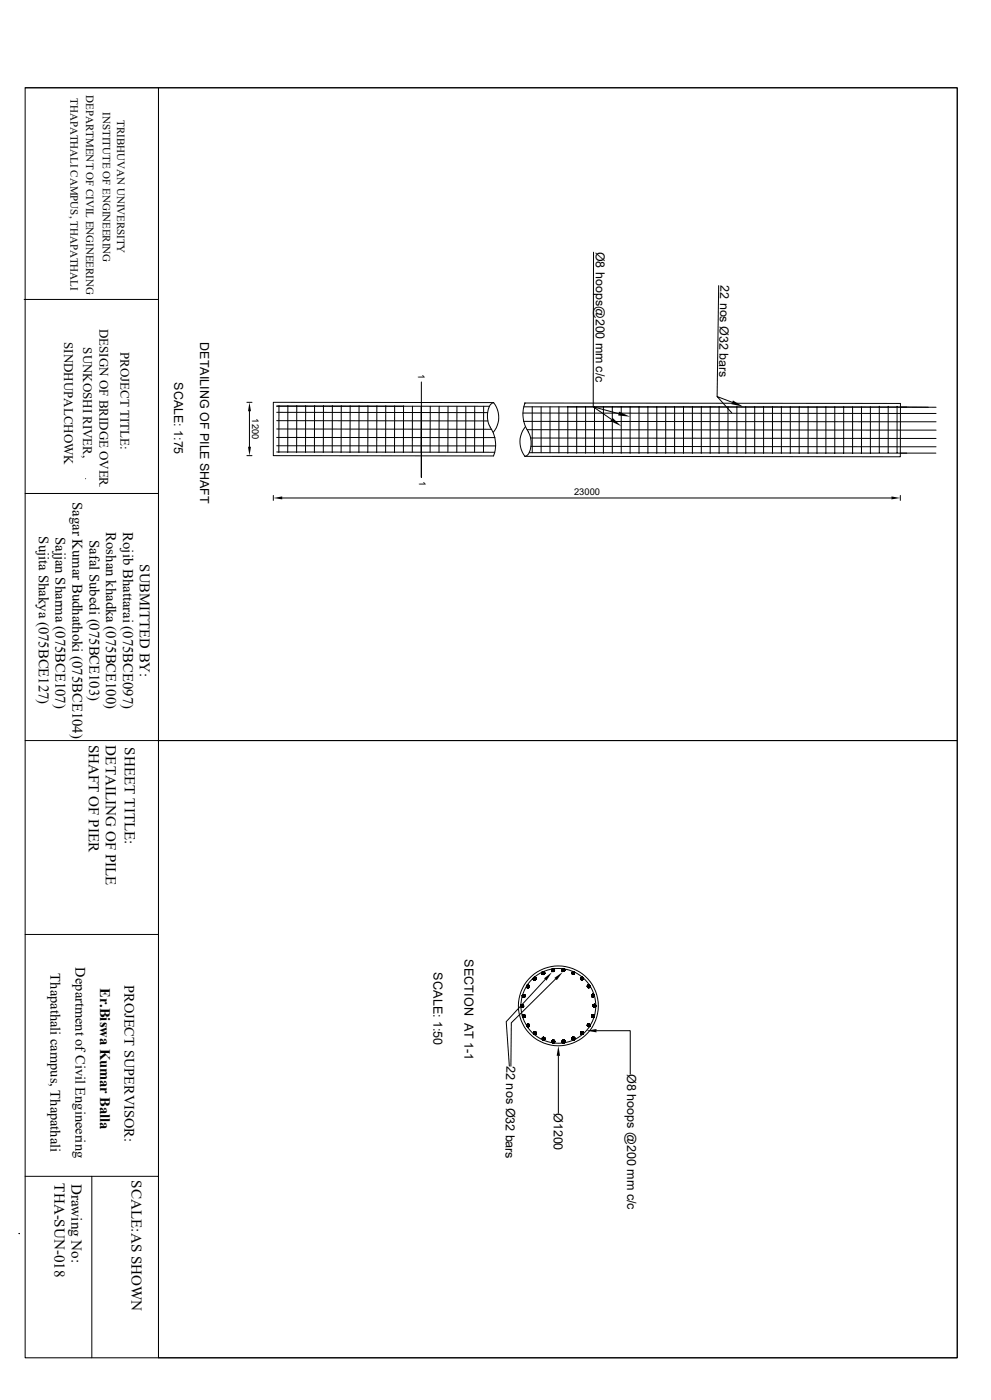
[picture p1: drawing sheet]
<svg xmlns="http://www.w3.org/2000/svg" width="297mm" height="420mm" viewBox="0 0 297 420" stroke-linecap="round" stroke-linejoin="round" font-family="sans-serif">
<g fill="none" stroke="#000" stroke-width=".3">
<path d="M7.5 26.3h279.4v381h-279.4zM7.5 26.3h40v381M47.5 26.3h239.4v195.9h-239.4zM177.9 75.6l-.1 46.4 5.5 3.8M7.2 89.8h40.3M215.4 85.7l-.5 33.3M126.3 114.6v28.6v-21.3l-.1 13.8M74 120.7h1.5M74 136.7h1.5M74.8 123.4v10.6M82.9 135.6l65.4 .1M82.9 133.7l65.7 .1"/>
<path d="M82.9 121.8l63.8 .1M82.9 131.2l65.4 .1M82.9 126.2l63.3 .1M82.9 123.7l63.2 .1M82.9 128.7l64.5 .1M83.6 121.7v14M86.3 121.7l-.1 14M88.9 121.7v14M91.6 121.7v14M94.3 121.7l-.1 14M96.9 121.7v14M99.6 121.7v14"/>
<path d="M102.3 121.8l-.1 13.9M104.9 121.9v13.8M104.9 121.8h.1M107.6 121.8v13.9M110.3 121.8l-.1 14M112.9 121.8v14M115.6 121.8v14M118.3 121.9l-.1 13.9M118.3 121.8h.1M120.9 121.8v14M123.6 121.9v13.8M128.9 121.9v13.8"/>
<path d="M131.6 121.9v13.8M134.3 121.9l-.1 13.8M136.9 121.9v13.8M139.6 121.9v13.8M142.3 121.9l-.1 13.8M144.9 121.9v13.8M146.9 128.1a9.4 9.4 0 0 1 1 8.7M148 120.8a7 7 0 0 1-.2 8.9M148 120.8l-66.1-.1v16l66.1 .1M148 120.8a3.2 3.2 0 0 0-1.9 3.4 6.3 6.3 0 0 0 .9 4M156.7 123.9l123.8 .1M156.9 126.4l123.6 .1"/>
<path d="M157 122l114.8 .1M157.3 120.9a9.5 9.5 0 0 0 1.1 8.6M157.3 120.9l112.6 .1-.1 16-112.5-.1M157.3 120.9h.1M157.5 128a7 7 0 0 0-.1 8.9M157.9 128.9l122.6 .1M158.3 129.5a6.2 6.2 0 0 1-.5 7.2l-.5 .2M158.6 135.8l113.1 .1M159 131.4l121.5 .1M159.1 133.9l121.4 .1M159.5 122v13.8M162.2 122v13.8"/>
<path d="M164.8 122v13.8M167.5 122v13.8M170.2 121.9v14M170.2 122l108 .2M172.8 121.9v14M175.5 121.9v14M177.8 122l7.6 2.1M178.2 122v13.9M180.8 122v13.9M183.5 122v13.9M186.2 122v14M188.8 122v14"/>
<path d="M191.5 122v14M194.2 122v14M196.8 122l.1 14M199.5 122v14M202.2 122v14M204.9 122v14M207.5 122v14M210.2 122v14M212.9 122v14M215.5 122v14M218.2 122v14M219.5 120.7l-4.6-1.7 4.4 4.8"/>
<path d="M220.9 122v14M223.5 122v14M226.2 122v14M228.9 122v14M231.5 122v14M234.2 122v14M236.9 122v14M239.5 122v14M242.2 122v14M244.9 122v14M247.5 122v14M250.2 122v14"/>
<path d="M252.9 122v14M255.5 122v14M258.2 122v14M260.9 122v14M263.5 121.9v14M266.2 121.9v14M268.9 121.9v14M269.8 135.9h10.7M269.9 122.1l10.6 .1M7.5 148h40M25.7 143.6h.1M29.9 145.8h.1"/>
<path d="M81.9 148.6v1.5M84.6 149.4h182.6M269.8 148.6v1.5M7.5 222.2h40M47.5 222.2h239.4v185.1h-239.4zM7.5 280.3h40M156.5 298.7l.3 .4M156.5 298.7l.3 .4zM156.5 298.9l.1 .1zM156.5 298.8l.1 .2M156.5 298.6l.4 .6zM156.5 298.6l.3 .5z"/>
<path d="M156.6 298.9v.1M156.6 298.6l.4 .6M156.6 298.5l.4 .7M156.6 298.4l.5 .8zM156.7 298.4l.4 .7zM156.8 298.3l.4 .8zM156.8 298.4l.4 .7zM156.8 298.3l.5 .7M156.8 298.3l.4 .7zM157.1 298.3l.2 .6-.3-.6 .3 .6-.2-.6 .3 .5M157.1 298.4l.3 .3-.2-.3M157.2 298.4l.2 .3z"/>
<path d="M157.3 298.4l.1 .3M157.3 298.5l.1 .1M157.4 298.6h.1M157.8 295.9l.1 .2zM157.8 295.9l.1 .3zM157.8 296h.1M157.8 295.9l.1 .3M157.8 295.8l.1 .4M157.9 295.7l.1 .6zM157.9 295.8v.4M157.9 295.7v.5M157.9 295.7l.2 .6"/>
<path d="M157.9 295.6l.2 .7M158 295.6l.2 .8zM158 295.6l.2 .7zM158 296.3l-.1-.6 .2 .6M158.1 295.6l.1 .8M158.1 296.3l-.1-.7 .2 .8M158.1 295.5l.2 .8zM158.2 295.5l.2 .8M158.2 295.5l.2 .8zM158.2 296.4l-.1-.9 .2 .9M158.3 295.5l.2 .8zM158.4 295.6l.1 .6z"/>
<path d="M158.5 295.6l.1 .6zM158.5 295.7l.1 .4M158.5 295.7l.1 .3zM158.6 296.2l-.2-.7 .1 .7M158.6 296v-.3l.1 .3M158.6 295.7l.1 .3M158.6 295.9l.1 .1M159.8 293.6h.1M159.8 293.7l.1-.2-.1 .2M159.9 293.5l-.1 .2M159.9 293.4v.4M159.9 293.8v-.4v.4"/>
<path d="M159.9 293.9l.1-.7-.1 .7M159.9 293.3v.6zM160 293.2l-.1 .7zM160 293.2v.8zM160.1 293.2l-.1 .8M160.1 294l.1-.8v.8l.1-.8-.1 .8M160.1 293.2l-.1 .8zM160.1 293.2v.8zM160.2 293.2l-.1 .8zM160.3 293.2l-.1 .8zM160.3 293.2v.8M160.4 294l.1-.8-.1 .8"/>
<path d="M160.4 293.2v.8M160.5 293.2l-.1 .8zM160.5 293.3v.7zM160.5 293.3v.6l.1-.6M160.6 293.4l-.1 .5zM160.6 293.8v-.4v.4M160.6 293.4l-.1 .5M160.6 293.4v.5zM160.6 293.5v.3M160.7 293.5l-.1 .3zM160.7 293.6v.1M162.4 291.7v.1"/>
<path d="M162.5 292.1l.2-.6-.2 .7M162.5 291.7l-.1 .2zM162.5 292.2l.3-.7-.3 .8M162.6 291.5l-.2 .6 .2-.6-.2 .6 .2-.6-.2 .6 .2-.6-.2 .6 .2-.6-.2 .6 .2-.6-.2 .6 .2-.6-.2 .6 .2-.6-.2 .6 .2-.6-.2 .6 .1-.4M162.7 291.5l-.3 .6zM162.7 292.3l.3-.8-.3 .9M162.7 291.5l-.2 .7zM162.8 291.5l-.2 .8zM162.9 291.5l-.3 .8zM163 291.6l-.3 .8M163.1 291.6l-.3 .8zM163.1 291.6l-.2 .8z"/>
<path d="M163.2 292.2v-.4l-.1 .5M163.2 291.7l-.3 .7zM163.2 291.8l-.2 .5 .2-.5M163.2 291.7l-.3 .6zM163.2 291.7l-.2 .6zM163.2 292v.1M163.2 292.1h.1M163.4 293.8l-11.7 12.7 1 13.3M165.4 290.8h.1M165.5 290.7l-.1 .3zM165.6 290.7l-.2 .3M165.6 290.7l-.2 .3 .1-.2"/>
<path d="M165.7 290.7l-.3 .4M165.8 290.7l-.4 .5zM165.8 290.7l-.4 .6M165.9 290.7l-.5 .6zM165.9 290.7l-.4 .6M165.9 290.7l-.4 .7M166 291.4l.2-.1zM166.1 290.8l-.4 .7zM166.1 290.8l-.5 .6M166.1 290.8l-.5 .7zM166.1 290.9l-.4 .6M166.1 291.3h.1"/>
<path d="M166.2 291l-.4 .5zM166.2 290.9l-.5 .6zM166.2 291.1l-.3 .3zM166.2 291.2l-.2 .2M166.2 290.9l-.4 .6zM166.2 291.2l-.3 .2zM166.2 291.1l-.3 .4zM166.2 291l-.3 .5M166.5 293.7l-13.3 13.1-.1 13.1M168.4 291l.5-.3zM168.4 291.1l.6-.4zM168.4 290.9l.4-.3z"/>
<path d="M168.4 291.2l.7-.5zM168.4 290.9l.5-.3-.5 .4 .6-.3-.6 .3M168.5 291.3l.7-.5zM168.5 290.8l.2-.1-.2 .2M168.6 291.4l.6-.4-.5 .4M168.7 290.7h-.1M168.9 291.5l.3-.3zM169 290.7l-.5 .6 .6-.6-.7 .6M169 291.4l.2-.1-.2 .2M169.1 291.3h.1M169.1 291.4h.1M169.2 290.7l-.7 .6 .7-.4"/>
<path d="M169.2 290.9l-.6 .5M169.2 291.2l-.3 .3M169.2 291l-.5 .5 .5-.3M171.4 291.9l.7-.2zM171.4 291.9l.7-.3zM171.4 291.8l.7-.2zM171.4 291.8l.6-.3zM171.4 292l.8-.2-.8 .3M171.4 292.1l.8-.3zM171.4 292.1l.8-.2zM171.4 291.7l.5-.2zM171.4 292.2l.8-.3-.7 .3"/>
<path d="M171.5 292.2l.7-.2-.6 .3M171.5 291.5h.2zM171.6 291.5h.1zM171.6 291.5h.1M171.6 292.3l.6-.2zM171.7 292.3l.5-.2-.5 .2M171.7 291.5l-.2 .1M171.7 292.3l.4-.1zM171.8 292.3l.2-.1zM171.8 291.5l-.3 .2 .4-.2M172 292.3h.1M172 291.5l-.6 .2"/>
<path d="M172 291.5l-.6 .3M172.2 291.7l-.8 .3M172.2 292l-.7 .2M173.9 293.5h.9zM173.9 293.6l.9-.1zM174 293.5l.8-.1zM174 293.7l.8-.1zM174 293.4l.8-.1-.8 .1M174 293.6l.8-.1zM174 293.8l.8-.1zM174.1 293.2l.6 .1-.7 .1M174.1 293.3l.6-.1z"/>
<path d="M174.1 293.2h.5zM174.1 293.9l.6-.1zM174.2 293.9h.4zM174.2 293.2h.4h-.4M174.2 293.9h.4M174.2 293.2h.3zM174.2 294h.4M174.3 294h.2zM174.3 293.2h.1M174.5 294h-.1M174.7 293.8l-.6 .1M174.8 293.4l-.8 .1"/>
<path d="M174.8 293.7l-.8 .1M174.8 293.5h-.9M176 295.8l.8 .2zM176 295.9l.8 .2zM176 296l.8 .1zM176 295.9l.8 .2-.8-.1M176 296l.7 .2M176 295.7l.8 .1zM176 295.7l.8 .2zM176 295.8l.8 .1M176 296l.7 .2-.7-.2M176.1 296.1l.6 .1"/>
<path d="M176.1 296.2h.5zM176.1 296.1l.5 .1zM176.1 295.6l.7 .1M176.1 295.6l.7 .2-.7-.1M176.1 296.2l.4 .1M176.1 296.2l.4 .1zM176.1 296.2l.3 .1M176.1 295.5l.7 .2-.7-.1M176.2 296.2l.2 .1zM176.2 295.5l.6 .2zM176.2 295.5l.5 .1zM176.2 295.5l.5 .1"/>
<path d="M176.3 296.3h.1M176.3 295.5l.4 .1zM176.4 295.4l.2 .1zM176.4 295.4l.2 .1M176.5 295.5h.1M176.6 295.5h-.3h.4M177.3 298.7l.6 .3zM177.3 298.5l.7 .5M177.3 298.6l.7 .4M177.3 298.7l.6 .3M177.3 298.9l.5 .2M177.3 298.7l.5 .4z"/>
<path d="M177.3 298.5l.8 .4zM177.3 298.9l.5 .2zM177.3 298.9l.4 .2M177.4 298.4l.7 .3zM177.4 298.4l.7 .4zM177.4 298.9l.3 .2zM177.4 298.4l.7 .4-.8-.4M177.4 299h.1M177.5 298.3l.6 .4M177.5 298.3l.6 .4zM177.5 298.3l.6 .3-.5-.3M177.8 298.2l.3 .3"/>
<path d="M177.8 298.3l.2 .1M177.8 299l-.5-.3 .6 .3M177.9 298.3l.1 .1M178.1 298.8l-.8-.4 .8 .5M156.1 301.8l.4 .4M156.1 302l.3 .2M156.1 301.9l.4 .3M156.2 301.6l.5 .6zM156.2 302l.1 .2zM156.2 301.6l.5 .5zM156.2 302l.1 .1M156.2 301.6l.4 .6"/>
<path d="M156.3 301.5l.5 .6-.6-.6M156.3 302.1h.1M156.3 301.5l.6 .5zM156.3 301.4l.6 .6zM156.4 301.4l.5 .6M156.4 301.4l.5 .5M156.5 301.4l.4 .4zM156.5 304.9l.6 .3zM156.5 304.9l.7 .3zM156.5 304.8l.7 .3zM156.5 304.8l.7 .4zM156.5 304.7l.8 .4"/>
<path d="M156.6 305l.5 .2zM156.6 304.7l.7 .4zM156.6 304.6l.8 .5zM156.6 304.9l.5 .3M156.6 305l.4 .3zM156.6 301.4l.3 .4zM156.6 304.5l.8 .5M156.6 301.4l.3 .4-.4-.4 .4 .5M156.6 305.1l.3 .2zM156.6 305.1l.5 .1M156.7 304.5l.7 .5zM156.7 301.4l.2 .3z"/>
<path d="M156.7 304.5l.7 .4-.7-.4M156.7 305.2h.1M156.8 304.4l.6 .3M156.8 304.5l.6 .3zM156.8 301.5l.1 .1M156.8 302l-.5-.5 .5 .6M156.8 305.2l-.1-.1 .2 .1M156.8 304.4l.6 .4zM156.9 304.4l.5 .3-.5-.3 .5 .3-.5-.3 .5 .3-.5-.3 .5 .3-.5-.3 .5 .3-.5-.3 .4 .1M156.9 304.4l.5 .3zM157 304.4l.3 .2zM157.1 304.4l.2 .1z"/>
<path d="M157.1 304.4h.1M157.1 304.5h.1M157.4 304.8l-.7-.3 .7 .3M157.9 307.7l.7 .2zM157.9 307.8l.7 .1zM157.9 307.6l.8 .2zM157.9 307.5l.8 .2M157.9 307.4l.8 .3-.8-.2 .8 .2-.8-.3 .7 .1M157.9 307.6l.8 .2M157.9 307.8l.6 .1zM157.9 307.9l.6 .1-.6-.1 .6 .1-.6-.1 .6 .1-.6-.1 .6 .1-.6-.1 .6 .1-.6-.1 .4 .2M157.9 307.8l.6 .2z"/>
<path d="M157.9 307.3l.8 .2zM158 307.9l.4 .1zM158 307.3l.6 .1M158.1 307.3l.5 .1zM158.1 308l.1 .1M158.1 307.2l.5 .1zM158.1 307.2l.4 .1M158.2 307.2l.3 .1zM158.2 308h.1M158.2 307.2l.3 .1M158.3 307.2l.1 .1M158.5 308l-.6-.2 .6 .2"/>
<path d="M158.6 307.8l-.7-.2 .7 .2M159.9 310h.8zM159.9 310l.8-.1zM159.9 309.9h.8zM159.9 309.9l.8-.1zM159.9 310.2h.8M160 309.6h.5zM160 310.3h.5M160 310.3h.6zM160.1 310.3h.4zM160.3 309.5h.1M160.2 310.3h.2"/>
<path d="M160.2 309.5h.1M160.3 310.3h.1M160.4 309.5l-.3 .1M160.4 310.3h-.3h.3M160.6 310.2l-.6 .1 .6-.1M160.6 309.6l-.7 .1h.7M160.6 309.7l-.7 .1M160.6 310.2l-.6 .1M160.7 310.1h-.8M160.7 309.7l-.8 .1h.8M160.7 310l-.8 .1h.8M160.7 310h-.8"/>
<path d="M160.7 309.9l-.8 .1M160.7 309.8h-.8M162.5 311.4l.6-.2zM162.5 311.7l.8-.2zM162.5 311.7l.8-.3zM162.5 311.5l.7-.2zM162.5 311.8l.8-.3zM162.5 311.4l.5-.2-.5 .2M162.6 311.9l.7-.3zM162.6 311.3l.3-.1zM162.6 312l.7-.3zM162.7 312l.6-.3-.6 .3"/>
<path d="M162.8 311.2h.1M162.7 312l.5-.2zM162.8 312l.4-.2zM162.8 311.2l-.2 .1M162.9 312l.3-.1zM162.9 312h.2zM162.9 311.2l-.3 .2M162.9 312h.1M163.1 311.3l-.6 .3 .7-.3M163.2 311.4l-.7 .3M163.2 311.9l-.4 .1 .3-.1M163.3 311.7l-.7 .2"/>
<path d="M163.3 311.6l-.7 .3M165.4 312.4l.5-.4zM165.4 312.4l.6-.4-.6 .5M165.4 312.5l.6-.4zM165.4 312.6l.7-.5zM165.4 312.6l.7-.4zM165.4 312.3l.4-.3zM165.5 312.7l.7-.5zM165.5 312.2l.2-.2zM165.5 312.2l.2-.1zM165.5 312.8l.7-.5-.6 .5M165.6 312.8l.6-.5z"/>
<path d="M165.7 312.8l.5-.4zM165.7 312.1h-.1M165.7 312.8l.5-.3zM165.7 312l-.3 .3M165.8 312.9l.4-.3zM166 312.8h.1M166.1 312.1l-.7 .4M166.1 312.2l-.7 .5M166.1 312.8h-.1M166.2 312.7l-.2 .1M166.2 312.7l-.3 .1M166.2 312.6l-.3 .3 .3-.2"/>
<path d="M166.2 312.5l-.5 .4M167.3 316.7v17.3M168.5 312.2v.1M168.6 312.1l-.1 .2zM168.7 312.1l-.2 .2zM168.7 312l-.2 .3M168.8 312l-.3 .6 .5-.6-.5 .7M168.9 312.9l.4-.6-.4 .6M169 312l-.5 .6zM169 312l-.4 .7M169 312l-.5 .7zM169.1 312l-.5 .7z"/>
<path d="M169.1 312.1l-.5 .7zM169.2 312.1l-.5 .7M169.2 312.1l-.5 .7 .5-.7M169.2 312.1l-.5 .7zM169.2 312.7h.1M169.2 312.2l-.5 .6 .5-.5M169.3 312.3l-.4 .6zM169.3 312.3l-.5 .5zM169.3 312.5l-.1 .3M169.3 312.3l-.4 .5 .4-.4M169.3 312.5l-.2 .3zM169.3 312.5l-.3 .3z"/>
<path d="M169.3 312.5l-.2 .3M171.5 311.3l-.1 .2zM171.5 311.4h.1M171.5 311.3l-.1 .3zM171.6 311.2l-.2 .4 .1-.3M171.6 311.2l-.2 .5zM171.6 311.2l-.2 .5M171.6 311.2l-.1 .5M171.7 311.2l-.3 .5zM171.8 311.1l-.3 .6M171.8 311.1l-.2 .8M171.8 311.1l-.3 .8"/>
<path d="M171.9 311.1l-.3 .8zM171.9 311.1l-.2 .8M172 311.1l-.3 .9 .3-.9M172 311.2l-.3 .8zM172 311.2l-.2 .8M172 311.2l-.3 .8M172.1 311.2l-.3 .8zM172.1 311.2l-.3 .8 .4-.7M172.2 311.4l-.2 .6zM172.2 311.4l-.3 .6M172.3 311.4l-.3 .6zM172.3 311.6l-.1 .2"/>
<path d="M172.3 311.6l-.3 .3M172.3 311.6l-.1 .2zM172.3 311.7h.1M174 309.8v.3M174 309.8v.2zM174.1 310.1v-.5v.5M174.1 309.6v.5zM174.1 309.7v.4M174.1 309.6v.6l.1-.6M174.2 309.5v.8M174.3 309.5l-.1 .8zM174.3 310.3l.1-.8-.1 .8"/>
<path d="M174.4 309.5l-.1 .8zM174.5 309.5l-.1 .8M174.5 309.5l-.1 .8zM174.5 309.5v.8zM174.5 309.5v.8l.1-.8M174.6 309.5l-.1 .8zM174.6 309.5v.8zM174.7 309.5l-.1 .8M174.7 309.5l-.1 .8zM174.8 309.7l-.1 .5M174.8 309.7v.5zM174.8 309.8v.3z"/>
<path d="M174.8 309.9v.1M174.8 309.8v.2M174.8 309.7v.4v-.3M176 307.5l.1 .2M176 307.6v.1M176 307.5l.1 .3zM176.1 307.3l.1 .6zM176.1 307.4v.4M176.1 307.3l.1 .6M176.1 307.3l.2 .7zM176.2 307.2l.2 .8-.1-.8M176.3 307.2l.2 .8-.2-.8 .2 .8-.3-.8 .1 .8-.1-.7"/>
<path d="M176.3 307.2l.2 .8zM176.3 307.2l.2 .8M176.4 307.2l.2 .8zM176.4 307.1l.2 .9zM176.4 307.1l.3 .8M176.6 307.2l.2 .6zM176.6 307.2l.1 .6zM176.7 307.2l.1 .6M176.7 307.3l.1 .4M176.7 307.2l.1 .6zM176.8 307.8l-.3-.6 .2 .7M176.8 307.3l.1 .3-.1-.2"/>
<path d="M176.8 307.5l.1 .1M177.3 304.8l.2 .3zM177.3 304.8l.2 .3M177.3 304.8l.1 .3M177.3 304.6l.3 .6zM177.3 304.7l.2 .4zM177.3 304.9l.1 .2zM177.3 304.5l.4 .7M177.3 304.5l.4 .7zM177.3 304.6l.3 .6M177.4 304.5l.4 .7M177.4 304.5l.4 .7z"/>
<path d="M177.5 304.4l.3 .8zM177.5 304.4l.4 .7zM177.5 304.4l.4 .7M177.5 305.1l-.2-.4 .2 .5M177.6 304.4l.5 .7zM177.6 304.3l.4 .8zM177.7 301.7l.5 .4M177.7 301.8l.4 .3M177.7 301.8l.3 .3zM177.7 301.6l.6 .5zM177.7 301.7l.5 .4zM177.7 301.7l.4 .4z"/>
<path d="M177.7 304.3l.4 .7M177.8 301.5l.5 .6zM177.8 301.6l.5 .5zM177.8 301.9l.2 .2zM177.8 304.4l.3 .5zM177.8 302h.1M177.8 301.5l.6 .6M177.8 301.5l.6 .6-.6-.5M177.8 304.3l.3 .7M177.8 301.4l.6 .6zM177.9 301.4l.6 .6zM177.9 304.4l.2 .4"/>
<path d="M177.9 301.4l.6 .6-.6-.6M177.9 304.4l.2 .4zM177.9 301.4l.6 .5M177.9 301.3l.6 .6zM178 304.5l.1 .2-.1-.2M178 301.3l.5 .6M178 301.3l.5 .6zM178.1 301.3l.5 .5zM178.1 304.5h.1M178.1 304.5v.1M178.1 301.3l.5 .5-.6-.5M178.1 301.3l.5 .5-.4-.5"/>
<path d="M178.2 301.3l.4 .4zM178.2 301.3l.4 .3zM178.3 301.3l.2 .3zM178.4 301.3l.1 .2zM178.4 301.4l.1 .1-.1-.1M178.4 301.4v.1M178.6 301.8h.1M178.8 309.2h10.1v13M7.5 352.9h40M27.5 352.9v54.4M5.8 370h.1M5.8 370.1h.1"/>
<circle cx="167.3" cy="301.8" r="12"/>
<circle cx="167.3" cy="301.8" r="11.2"/>
<circle cx="178.1" cy="301.7" r=".39"/>
</g>
<path d="M74.8 120.7l.4 2.7h-.9zM74.3 134h.9l-.4 2.7zM183.6 125.3l2.6 2.5-3.3-1.5zM185.5 123.5l3.3 1.5-3.5-.4zM219.7 120.1l3.1 1.9-3.6-.8zM81.9 149.4l2.7-.5v.9zM267.2 148.9l2.6 .5-2.6 .4zM163.1 293.5l2.3-1.9-1.6 2.6zM166.2 293.4l2.5-1.8-1.8 2.4zM167.3 313.8l.6 2.9h-1.1zM175.8 309.2l3-.5v1z" fill="#000"/>
<g font-size="4.5">
<text x="26.7" y="223.4" transform="rotate(90 26.7 223.4)">SHAFT OF PIER</text>
<text x="31.7" y="223.6" transform="rotate(90 31.7 223.6)">DETAILING OF PILE</text>
<text x="37.4" y="224.2" transform="rotate(90 37.4 224.2)">SHEET TITLE:</text>
<text x="16.4" y="355" transform="rotate(90 16.4 355)">THA-SUN-018</text>
<text x="21.5" y="355" transform="rotate(90 21.5 355)">Drawing No:</text>
<text x="39.4" y="354.1" transform="rotate(90 39.4 354.1)">SCALE:AS SHOWN</text>
</g>
<g font-size="4.4">
<text x="21.7" y="150.5" transform="rotate(90 21.7 150.5)">Sagar Kumar Budhathoki (075BCE104)</text>
<text x="11.6" y="160.9" transform="rotate(90 11.6 160.9)">Sujita Shakya (075BCE127)</text>
<text x="16.6" y="161" transform="rotate(90 16.6 161)">Sajjan Sharma (075BCE107)</text>
<text x="26.8" y="161.9" transform="rotate(90 26.8 161.9)">Safal Subedi (075BCE103)</text>
<text x="31.8" y="159.7" transform="rotate(90 31.8 159.7)">Roshan khadka (075BCE100)</text>
<text x="36.9" y="159.7" transform="rotate(90 36.9 159.7)">Rojib Bhattarai (075BCE097)</text>
<text x="42" y="169.3" transform="rotate(90 42 169.3)">SUBMITTED BY:</text>
<text x="30" y="296.4" transform="rotate(90 30 296.4)">Er.Biswa Kumar Balla</text>
</g>
<g font-size="4.3">
<text x="15.1" y="292" transform="rotate(90 15.1 292)">Thapathali campus, Thapathali</text>
<text x="22.6" y="290.2" transform="rotate(90 22.6 290.2)">Department of Civil Engineering</text>
<text x="37.3" y="295.4" transform="rotate(90 37.3 295.4)">PROJECT SUPERVISOR:</text>
</g>
<g font-size="3.9">
<text x="29.8" y="98.6" transform="rotate(90 29.8 98.6)">DESIGN OF BRIDGE OVER</text>
<text x="19.3" y="102.6" transform="rotate(90 19.3 102.6)">SINDHUPALCHOWK</text>
<text x="24.9" y="104.2" transform="rotate(90 24.9 104.2)">SUNKOSHI RIVER,</text>
<text x="36.1" y="105.5" transform="rotate(90 36.1 105.5)">PROJECT TITLE:</text>
</g>
<g font-size="3.8">
<text x="139.2" y="287.8" transform="rotate(90 139.2 287.8)">SECTION AT 1-1</text>
<text x="129.9" y="291.7" transform="rotate(90 129.9 291.7)">SCALE: 1:50</text>
<text x="151.8" y="319.7" transform="rotate(90 151.8 319.7)">22 nos Ø32 bars</text>
<text x="187.9" y="322.1" transform="rotate(90 187.9 322.1)">Ø8 hoops @200 mm c/c</text>
<text x="166" y="333.8" transform="rotate(90 166 333.8)">Ø1200</text>
</g>
<g font-size="3.7">
<text x="178.6" y="75.5" transform="rotate(90 178.6 75.5)">Ø8 hoops@200 mm c/c</text>
<text x="215.9" y="85.6" transform="rotate(91 215.9 85.6)">22 nos Ø32 bars</text>
<text x="60" y="102.7" transform="rotate(90 60 102.7)">DETAILING OF PILE SHAFT</text>
<text x="52.2" y="114.7" transform="rotate(90 52.2 114.7)">SCALE: 1:75</text>
</g>
<g font-size="3.3">
<text x="21.1" y="29.4" transform="rotate(90 21.1 29.4)">THAPATHALI CAMPUS, THAPATHALI</text>
<text x="25.8" y="28.6" transform="rotate(90 25.8 28.6)">DEPARTMENT OF CIVIL ENGINEERING</text>
<text x="30.9" y="33.7" transform="rotate(90 30.9 33.7)">INSTITUTE OF ENGINEERING</text>
<text x="35.1" y="36.1" transform="rotate(90 35.1 36.1)">TRIBHUVAN UNIVERSITY</text>
</g>
<g font-size="2.8">
<text x="125.4" y="112.1" transform="rotate(90 125.4 112.1)">1</text>
<text x="75.6" y="125.5" transform="rotate(90 75.6 125.5)">1200</text>
<text x="125.6" y="144.2" transform="rotate(90 125.6 144.2)">1</text>
<text x="172" y="148.6">23000</text>
</g>
</svg>
